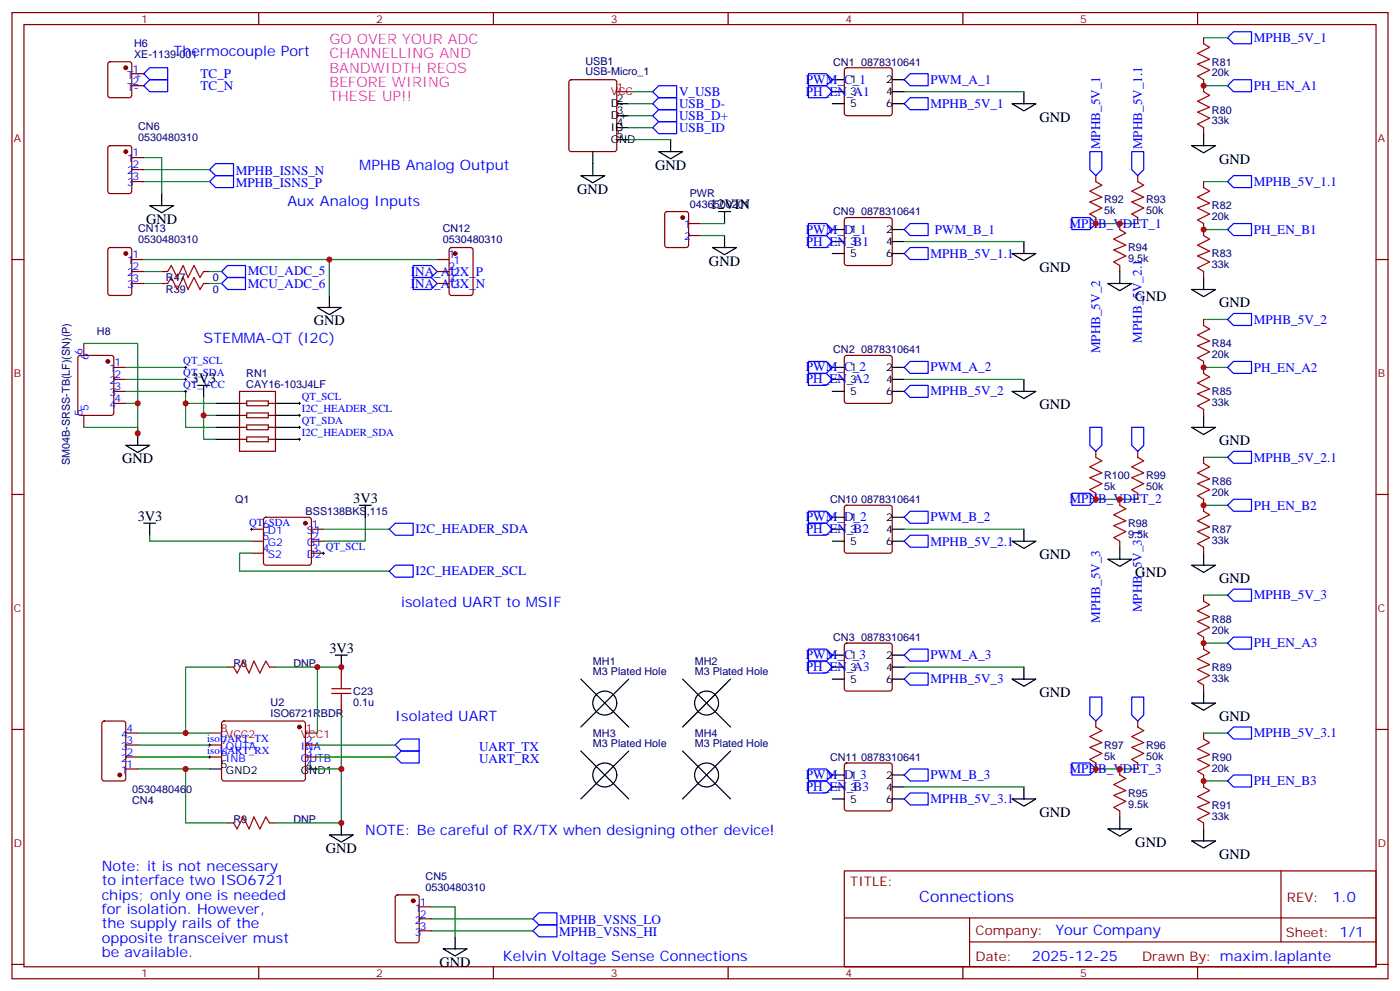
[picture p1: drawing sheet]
<svg xmlns="http://www.w3.org/2000/svg" width="412mm" height="292mm" viewBox="0 0 412 292" stroke-linecap="round" stroke-linejoin="round" font-family="sans-serif">
<g fill="none" stroke="#870000" stroke-width=".35">
<path d="M3.5 3.7h405.4v284.3h-405.4zM7.1 7.2h398.2v277.3h-398.2zM32 18.4l.5-.2h5.6l.7 .4v9.4l-.5 .7-5.8 .1-.7-.5-.1-9.4zM76.2 3.7v3.5M145.3 3.7v3.5M214.5 3.7v3.5M283.6 3.7v3.5M352.8 3.7v3.5M354.5 11.1v1.8M38.8 21.7h3.5M38.8 25.2h3.5M167.8 23.7l.5-.2h12.7l.6 .4 .1 20-.5 .7h-12.9l-.7-.4v-20z"/>
<path d="M248.9 20.1l.5-.2h12.7l.5 .2 .2 .5v12.7l-.2 .5-.5 .2h-12.7l-.5-.2-.2-.5v-12.7zM354.5 23.5v3.5M354.5 37.6v1.7M32 43.1l.5-.2h5.6l.7 .4v13l-.5 .6-5.8 .1-.7-.5-.1-12.9zM38.8 46.4h3.5M38.8 49.9h3.5M38.8 53.4h3.5M322.8 51.7v1.7M335.1 51.7v1.7M354.5 53.4v1.8M3.5 76.4h3.6M32 73.1l.5-.3h5.6l.7 .5v13l-.5 .6-5.8 .1-.7-.5-.1-12.9z"/>
<path d="M38.8 76.4h3.5M38.8 79.9h3.5M47.6 79.9h1.8M60 79.9h1.7M128.8 76.4h3.5M128.8 79.9h3.5M132.5 73.1l.5-.3h5.6l.7 .5v13l-.4 .6-5.9 .1-.7-.5v-12.9zM196 62.5l.5-.2h5.6l.7 .4v9.4l-.4 .7h-5.9l-.7-.4v-9.4zM202.8 65.8h3.6M202.8 69.3h3.6M248.9 64.2l.5-.2h12.7l.5 .2 .2 .5v12.7l-.2 .5-.5 .2h-12.7l-.5-.2-.2-.5v-12.7zM322.8 64v1.8"/>
<path d="M329.8 65.8v1.8M329.8 78.1v1.8M335.1 64v1.8M354.5 65.8v3.5M354.5 79.9v1.8M405.3 76.4h3.6M38.8 83.4h3.5M47.6 83.4h1.8M60 83.4h1.7M128.8 83.4h3.5M354.5 94v1.8M23.2 104.8l.4-.2h9.2l.7 .4v16.5l-.4 .7h-9.5l-.6-.4-.1-16.5z"/>
<path d="M24.7 101.1v3.5M33.5 108.1h3.5M33.5 111.7h3.5M33.5 115.2h3.5M33.5 118.7h3.5M70.6 115.2h10.5v17.6h-10.5zM70.6 118.7h2.1M72.7 118h6.3v1.4h-6.3zM79 118.7h2.1M248.9 104.8l.5-.2h12.7l.5 .2 .2 .5v12.7l-.2 .5-.5 .2h-12.7l-.5-.2-.2-.5v-12.7zM354.5 106.4v3.5M24.7 122.2v3.6"/>
<path d="M70.6 129.3h2.1M70.6 125.8h2.1M70.6 122.2h2.1M72.7 128.6h6.3v1.4h-6.3zM72.7 125.1h6.3v1.4h-6.3zM72.7 121.5h6.3v1.4h-6.3zM79 129.3h2.1M79 125.8h2.1M79 122.2h2.1M322.8 132.8v1.8M335.1 132.8v1.8M354.5 120.5v1.7"/>
<path d="M354.5 134.6v1.7M3.5 145.5h3.6M74.1 155.8h3.5M74.1 159.3h3.5M77.8 152.4l.5-.2h12.7l.5 .2 .2 .5v12.7l-.2 .5-.5 .2h-12.7l-.5-.2-.2-.5v-12.7zM91.7 155.8h3.5M91.7 159.3h3.5M248.9 148.9l.5-.2h12.7l.5 .2 .2 .5v12.7l-.2 .5-.5 .2h-12.7l-.5-.2-.2-.5v-12.7zM322.8 145.2v1.7M329.8 146.9v1.8M329.8 159.3v1.7M335.1 145.2v1.7"/>
<path d="M354.5 146.9v3.6M405.3 145.5h3.6M74.1 162.8h3.5M91.7 162.8h3.5M354.5 161v1.8M354.5 175.2v1.7M67 196.3h1.8M79.4 196.3h1.7M100.5 196.3v3.5M248.9 189.5l.5-.2h12.7l.5 .2 .2 .5v12.7l-.2 .5-.5 .2h-12.7l-.5-.3-.2-.4v-12.7zM354.5 187.5v3.5M3.5 214.7h3.6"/>
<path d="M30.2 212.4l.5-.2h5.6l.7 .4v16.5l-.4 .7h-5.9l-.7-.4v-16.5zM37 219.3h3.6M37 215.7h3.6M61.7 219.3h3.6M65.5 212.4l.5-.2h23.3l.5 .2 .2 .5-.1 16.5-.6 .4h-23.6l-.4-.7v-16.2zM90 219.3h3.5M100.5 206.9v3.5M322.8 212.2v1.8M335.1 212.2v1.8M354.5 201.6v1.8M354.5 215.7v1.8M405.3 214.7h3.6"/>
<path d="M37 222.8h3.6M37 226.3h3.6M61.7 222.8h3.6M90 222.8h3.5M248.9 224.7l.5-.2h12.7l.5 .2 .2 .5v12.7l-.2 .5-.5 .3h-12.7l-.5-.3-.2-.5v-12.7zM322.8 224.5v1.8M329.8 226.3v1.8M329.8 238.7v1.7M335.1 224.5v1.8M354.5 228.1v3.5M67 242.2h1.8M79.4 242.2h1.7"/>
<path d="M248.7 256.3h156.6v28.2h-156.6zM354.5 242.2v1.7M377.3 256.3v20.9M116.7 263.6l.4-.3h5.7l.6 .5 .1 13-.5 .6-5.9 .1-.6-.5-.1-12.9zM123.5 266.9h3.5M123.5 270.4h3.5M123.5 273.9h3.5M248.7 270.1h156.5M285.6 277.2h119.6M285.6 270.1v14.2M3.5 283.8h3.6M76.2 284.5v3.5"/>
<path d="M145.3 284.5v3.5M214.5 284.5v3.5M283.6 284.5v3.5M352.8 284.5v3.5M405.3 283.8h3.6"/>
</g>
<g fill="#870000" stroke="#870000" stroke-width=".35">
<circle cx="37" cy="19.9" r=".53"/>
<circle cx="201.1" cy="64" r=".53"/>
<circle cx="88.2" cy="214" r=".53"/>
<circle cx="35.3" cy="228.1" r=".53"/>
<circle cx="31.7" cy="106.4" r=".53"/>
<circle cx="90" cy="154" r=".53"/>
<circle cx="121.7" cy="265.1" r=".53"/>
<circle cx="37" cy="44.6" r=".53"/>
<circle cx="134.1" cy="74.6" r=".53"/>
<circle cx="37" cy="74.6" r=".53"/>
</g>
<g fill="none" stroke="#000" stroke-width=".35">
<path d="M181.7 34h3.5M181.7 30.5h3.5M181.7 37.6h3.5M245.2 30.5h3.5M245.2 23.5h3.5M245.2 27h3.5M262.8 30.5h3.5M262.8 23.5h3.5M262.8 27h3.5M298.1 30.5h7.1l-3.6 2.1zM301.6 27v3.5M354.5 39.3v3.6"/>
<path d="M47.6 57v3.5M171.1 51.7h7.1l-3.6 2.1zM174.6 44.6v7.1M181.7 41.1h3.5M194 44.6h7.1l-3.5 2.1zM197.6 41.1v3.5M351 42.9h7.1l-3.6 2.1zM44.1 60.5h7.1l-3.6 2.1zM209.9 72.8h7.1l-3.6 2.2zM211.7 62.3h3.5M213.4 62.3v3.5M213.4 69.3v3.5"/>
<path d="M245.2 67.6h3.5M245.2 71.1h3.5M245.2 74.6h3.5M262.8 67.6h3.5M262.8 71.1h3.5M262.8 74.6h3.5M298.1 74.6h7.1l-3.6 2.1zM301.6 71.1v3.5M329.8 79.9v3.5M93.5 90.5h7l-3.5 2.1zM97 87v3.5M326.3 83.4h7.1l-3.6 2.1z"/>
<path d="M351 85.2h7.1l-3.6 2.1zM354.5 81.7v3.5M58.2 113.4h3.5M60 113.4v3.5M63.5 118.7h7.1M81.1 118.7h7.1M245.2 108.1h3.5M245.2 111.7h3.5M245.2 115.2h3.5M262.8 108.1h3.5M262.8 111.7h3.5M262.8 115.2h3.5"/>
<path d="M298.1 115.2h7.1l-3.6 2.1zM301.6 111.7v3.5M37 131.1h7.1l-3.5 2.1zM40.6 127.5v3.6M63.5 122.2h7.1M63.5 125.8h7.1M63.5 129.3h7.1M81.1 122.2h7.1M81.1 125.8h7.1M81.1 129.3h7.1M351 125.8h7.1l-3.6 2.1zM354.5 122.2v3.6"/>
<path d="M42.3 154h3.6M44.1 154v3.5M105.8 148.7h3.6M107.6 148.7v3.5M245.2 152.2h3.5M245.2 155.8h3.5M245.2 159.3h3.5M262.8 152.2h3.5M262.8 155.8h3.5M262.8 159.3h3.5M298.1 159.3h7.1l-3.6 2.1zM301.6 155.8v3.5"/>
<path d="M326.3 164.6h7.1l-3.6 2.1zM329.8 161v3.6M351 166.3h7.1l-3.6 2.2zM354.5 162.8v3.5M98.8 192.8h3.5M100.5 192.8v3.5M171.1 199.8l14.1 14.2M185.2 199.8l-14.1 14.2M201.1 199.8l14.1 14.2M215.2 199.8l-14.1 14.2M245.2 192.8h3.5M245.2 196.3h3.5"/>
<path d="M245.2 199.8h3.5M262.8 192.8h3.5M262.8 196.3h3.5M262.8 199.8h3.5M298.1 199.8h7.1l-3.6 2.2zM301.6 196.3v3.5M351 206.9h7.1l-3.6 2.1zM354.5 203.4v3.5M61.7 226.3h3.6M90 226.3h3.5M171.1 221l14.1 14.1M185.2 221l-14.1 14.1"/>
<path d="M201.1 221l14.1 14.1M215.2 221l-14.1 14.1M245.2 228.1h3.5M245.2 231.6h3.5M245.2 235.1h3.5M262.8 228.1h3.5M262.8 231.6h3.5M262.8 235.1h3.5M298.1 235.1h7.1l-3.6 2.1zM301.6 231.6v3.5M97 245.7h7.1l-3.6 2.1zM100.5 242.2v3.5"/>
<path d="M326.3 243.9h7.1l-3.6 2.2zM329.8 240.4v3.5M351 247.5h7.1l-3.6 2.1zM354.5 243.9v3.6M130.5 279.2h7.1l-3.5 2.1zM134.1 275.7v3.5"/>
<circle cx="178.2" cy="206.9" r="3.5"/>
<circle cx="208.1" cy="206.9" r="3.5"/>
<circle cx="178.2" cy="228.1" r="3.5"/>
<circle cx="208.1" cy="228.1" r="3.5"/>
</g>
<g fill="none" stroke="#008700" stroke-width=".35">
<path d="M354.5 11.1h7.1M185.2 37.6h7.1M185.2 34h7.1M185.2 30.5h7.1M185.2 27h7.1M266.3 27h35.3M354.5 25.2h7.1M42.3 46.4h5.3v10.6M42.3 53.4h19.4M42.3 49.9h19.4M185.2 41.1h12.4M354.5 53.4h7.1"/>
<path d="M42.3 79.9h5.3M42.3 76.4h54.7M61.7 79.9h3.6M128.8 76.4h-31.8v10.6M206.4 65.8h7M206.4 69.3h7M266.3 71.1h35.3M322.8 65.8h12.3M354.5 67.6h7.1M42.3 83.4h5.3M61.7 83.4h3.6M354.5 94h7.1"/>
<path d="M24.7 101.1h15.9v17.6M37 118.7h3.6v8.8v-1.7h-15.9M37 115.2h17.7v3.5h8.8M37 111.7h17.7M37 108.1h17.7M54.7 118.7v7.1h8.8M60 116.9v5.3h3.5M266.3 111.7h35.3M354.5 108.1h7.1M60 122.2v7.1h3.5M354.5 134.6h7.1M44.1 157.5v1.8h30"/>
<path d="M95.2 155.8h19.5M107.6 152.2v7.1h-12.4M266.3 155.8h35.3M322.8 146.9h12.3M354.5 148.7h7.1M74.1 162.8h-3.5v5.3h44.1M354.5 175.2h7.1M67 196.3h-12.3v19.4M81.1 196.3h12.4M100.5 196.3h-7v19.4M266.3 196.3h35.3M354.5 189.3h7.1"/>
<path d="M40.6 215.7h21.1M40.6 219.3h21.1M93.5 219.3h22.9M100.5 210.4v15.9h-7M354.5 215.7h7.1M40.6 226.3h21.1M40.6 222.8h21.1M54.7 226.3v15.9h12.3M93.5 222.8h22.9M100.5 226.3v15.9h-19.4M266.3 231.6h35.3M322.8 226.3h12.3"/>
<path d="M354.5 229.8h7.1M127 266.9h7.1v8.8M127 273.9h30M127 270.4h30"/>
</g>
<g fill="none" stroke="#00f" stroke-width=".35">
<path d="M363.4 9.3h5.3v3.6h-5.3l-1.8-1.8zM42.3 21.7l1.8-1.8h5.3v3.6h-5.3zM42.3 25.2l1.8-1.7h5.3v3.5h-5.3zM192.3 37.6l1.7-1.8h5.3v3.5h-5.3zM194 25.2h5.3v3.6h-5.3l-1.7-1.8zM194 28.8h5.3v3.5h-5.3l-1.7-1.8zM194 32.3h5.3v3.5h-5.3l-1.7-1.8zM238.1 21.7h5.3l1.8 1.8-1.8 1.7h-5.3zM238.1 25.2h5.3l1.8 1.8-1.8 1.8h-5.3zM268.1 21.7h5.3v3.5h-5.3l-1.8-1.7zM268.1 28.8h5.3v3.5h-5.3l-1.8-1.8zM361.6 25.2l1.8-1.7h5.3v3.5h-5.3z"/>
<path d="M61.7 53.4l1.8-1.7h5.3v3.5h-5.3zM61.7 49.9l1.8-1.7h5.3v3.5h-5.3zM321 44.6h3.6v5.3l-1.8 1.8-1.8-1.8zM333.4 44.6h3.5v5.3l-1.8 1.8-1.7-1.8zM363.4 51.7h5.3v3.5h-5.3l-1.8-1.8zM67 78.1h5.3v3.6h-5.3l-1.7-1.8zM121.7 78.1h5.3l1.8 1.8-1.8 1.8h-5.3zM238.1 69.3h5.3l1.8 1.8-1.8 1.7h-5.3zM238.1 65.8h5.3l1.8 1.8-1.8 1.7h-5.3zM266.3 67.6l1.8-1.8h5.3v3.5h-5.3zM266.3 74.6l1.8-1.8h5.3v3.6h-5.3zM315.7 64h5.3l1.8 1.8-1.8 1.8h-5.3z"/>
<path d="M361.6 67.6l1.8-1.8h5.3v3.5h-5.3zM67 81.7h5.3v3.5h-5.3l-1.7-1.8zM121.7 81.7h5.3l1.8 1.7-1.8 1.8h-5.3zM363.4 92.3h5.3v3.5h-5.3l-1.8-1.8zM238.1 106.4h5.3l1.8 1.7-1.8 1.8h-5.3zM238.1 109.9h5.3l1.8 1.8-1.8 1.7h-5.3zM266.3 115.2l1.8-1.8h5.3v3.5h-5.3zM268.1 106.4h5.3v3.5h-5.3l-1.8-1.8zM363.4 106.4h5.3v3.5h-5.3l-1.8-1.8zM321 125.8h3.6v5.3l-1.8 1.7-1.8-1.7zM333.4 125.8h3.5v5.3l-1.8 1.7-1.7-1.7zM363.4 132.8h5.3v3.5h-5.3l-1.8-1.7z"/>
<path d="M116.4 154h5.3v3.5h-5.3l-1.7-1.7zM238.1 150.5h5.3l1.8 1.7-1.8 1.8h-5.3zM238.1 154h5.3l1.8 1.8-1.8 1.7h-5.3zM266.3 152.2l1.8-1.7h5.3v3.5h-5.3zM266.3 159.3l1.8-1.8h5.3v3.5h-5.3zM315.7 145.2h5.3l1.8 1.7-1.8 1.8h-5.3zM363.4 146.9h5.3v3.6h-5.3l-1.8-1.8zM116.4 166.3h5.3v3.6h-5.3l-1.7-1.8zM363.4 173.4h5.3v3.5h-5.3l-1.8-1.7zM238.1 191h5.3l1.8 1.8-1.8 1.8h-5.3zM238.1 194.6h5.3l1.8 1.7-1.8 1.8h-5.3zM268.1 191h5.3v3.6h-5.3l-1.8-1.8z"/>
<path d="M268.1 198.1h5.3v3.5h-5.3l-1.8-1.8zM363.4 187.5h5.3v3.5h-5.3l-1.8-1.7zM118.2 217.5h5.3v3.5h-5.3l-1.8-1.7zM321 205.1h3.6v5.3l-1.8 1.8-1.8-1.8zM333.4 205.1h3.5v5.3l-1.8 1.8-1.7-1.8zM363.4 214h5.3v3.5h-5.3l-1.8-1.8zM118.2 221h5.3v3.5h-5.3l-1.8-1.7zM238.1 226.3h5.3l1.8 1.8-1.8 1.7h-5.3zM238.1 229.8h5.3l1.8 1.8-1.8 1.8h-5.3zM268.1 226.3h5.3v3.5h-5.3l-1.8-1.7zM268.1 233.4h5.3v3.5h-5.3l-1.8-1.8zM315.7 224.5h5.3l1.8 1.8-1.8 1.8h-5.3z"/>
<path d="M361.6 229.8l1.8-1.7h5.3v3.5h-5.3zM157 270.4l1.7-1.8h5.3v3.6h-5.3zM157 273.9l1.7-1.7h5.3v3.5h-5.3z"/>
</g>
<path d="M181.7 27h3.5M61.7 215.7h3.6M90 215.7h3.5" fill="none" stroke="#f00" stroke-width=".35"/>
<g fill="none" stroke="#a10000" stroke-width=".35">
<path d="M354.5 12.9l1.8 1-3.5 1.8 3.5 1.8-3.5 1.4 3.5 1.7-3.5 1.8 1.7 1.1M354.5 27l1.8 1-3.5 1.8 3.5 1.8-3.5 1.4 3.5 1.7-3.5 1.8 1.7 1.1M322.8 53.4l1.8 1.1-3.6 1.8 3.6 1.7-3.6 1.4 3.6 1.8-3.6 1.8 1.8 1M335.1 53.4l1.8 1.1-3.5 1.8 3.5 1.7-3.5 1.4 3.5 1.8-3.5 1.8 1.7 1M354.5 55.2l1.8 1.1-3.5 1.7 3.5 1.8-3.5 1.4 3.5 1.8-3.5 1.7 1.7 1.1M49.4 79.9l1-1.8 1.8 3.6 1.8-3.6 1.4 3.6 1.7-3.6 1.8 3.6 1.1-1.8M329.8 67.6l1.8 1-3.5 1.8 3.5 1.7-3.5 1.5 3.5 1.7-3.5 1.8 1.7 1M354.5 69.3l1.8 1.1-3.5 1.7 3.5 1.8-3.5 1.4 3.5 1.8-3.5 1.7 1.7 1.1M49.4 83.4l1-1.7 1.8 3.5 1.8-3.5 1.4 3.5 1.7-3.5 1.8 3.5 1.1-1.8M354.5 95.8l1.8 1-3.5 1.8 3.5 1.8-3.5 1.4 3.5 1.7-3.5 1.8 1.7 1.1M354.5 109.9l1.8 1-3.5 1.8 3.5 1.8-3.5 1.4 3.5 1.8-3.5 1.7 1.7 1.1M322.8 134.6l1.8 1-3.6 1.8 3.6 1.8-3.6 1.4 3.6 1.7-3.6 1.8 1.8 1.1"/>
<path d="M335.1 134.6l1.8 1-3.5 1.8 3.5 1.8-3.5 1.4 3.5 1.7-3.5 1.8 1.7 1.1M354.5 136.3l1.8 1.1-3.5 1.8 3.5 1.7-3.5 1.4 3.5 1.8-3.5 1.8 1.7 1M329.8 148.7l1.8 1.1-3.5 1.7 3.5 1.8-3.5 1.4 3.5 1.8-3.5 1.7 1.7 1.1M354.5 150.5l1.8 1-3.5 1.8 3.5 1.7-3.5 1.5 3.5 1.7-3.5 1.8 1.7 1M354.5 176.9l1.8 1.1-3.5 1.7 3.5 1.8-3.5 1.4 3.5 1.8-3.5 1.7 1.7 1.1M68.8 196.3l1 1.8 1.8-3.5 1.8 3.5 1.4-3.5 1.8 3.5 1.7-3.5 1.1 1.7M100.5 199.8v2.9M354.5 191l1.8 1.1-3.5 1.8 3.5 1.7-3.5 1.4 3.5 1.8-3.5 1.8 1.7 1M97.7 204.1h5.7M97.7 202.7h5.7M100.5 204.1v2.8M322.8 214l1.8 1-3.6 1.8 3.6 1.7-3.6 1.5 3.6 1.7-3.6 1.8 1.8 1"/>
<path d="M335.1 214l1.8 1-3.5 1.8 3.5 1.7-3.5 1.5 3.5 1.7-3.5 1.8 1.7 1M354.5 217.5l1.8 1-3.5 1.8 3.5 1.8-3.5 1.4 3.5 1.7-3.5 1.8 1.7 1.1M329.8 228.1l1.8 1-3.5 1.8 3.5 1.8-3.5 1.4 3.5 1.7-3.5 1.8 1.7 1.1M354.5 231.6l1.8 1.1-3.5 1.7 3.5 1.8-3.5 1.4 3.5 1.8-3.5 1.7 1.7 1.1M68.8 242.2l1 1.7 1.8-3.5 1.8 3.5 1.4-3.5 1.8 3.5 1.7-3.5 1.1 1.8"/>
</g>
<g fill="none" stroke="#000" stroke-width=".29">
<path d="M54.3 115.2h.7M54.3 108.1h.7M54.3 111.7h.7M54.7 107.8v.7M54.7 111.3v.7M54.7 114.8v.7M87.8 118.7h.7M88.2 118.4v.7M87.8 122.2h.7M87.8 125.8h.7M87.8 129.3h.7M88.2 121.9v.7"/>
<path d="M88.2 125.4v.7M88.2 128.9v.7M73.7 155.8h.7M74.1 155.4v.7M94.9 162.8h.7M95.2 162.5v.7M61.4 219.3h.7M61.7 218.9v.7M61.4 222.8h.7M61.7 222.4v.7"/>
</g>
<g fill="#c00">
<circle cx="100.5" cy="196.3" r=".88"/>
<circle cx="54.7" cy="215.7" r=".88"/>
<circle cx="93.5" cy="196.3" r=".88"/>
<circle cx="54.7" cy="226.3" r=".88"/>
<circle cx="100.5" cy="226.3" r=".88"/>
<circle cx="100.5" cy="242.2" r=".88"/>
<circle cx="40.6" cy="118.7" r=".88"/>
<circle cx="40.6" cy="127.5" r=".88"/>
<circle cx="60" cy="122.2" r=".88"/>
<circle cx="54.7" cy="118.7" r=".88"/>
<circle cx="354.5" cy="25.2" r=".88"/>
<circle cx="354.5" cy="67.6" r=".88"/>
<circle cx="354.5" cy="108.1" r=".88"/>
<circle cx="354.5" cy="148.7" r=".88"/>
<circle cx="354.5" cy="189.3" r=".88"/>
<circle cx="354.5" cy="229.8" r=".88"/>
<circle cx="329.8" cy="65.8" r=".88"/>
<circle cx="329.8" cy="226.3" r=".88"/>
<circle cx="329.8" cy="146.9" r=".88"/>
<circle cx="322.8" cy="65.8" r=".88"/>
<circle cx="322.8" cy="146.9" r=".88"/>
<circle cx="322.8" cy="226.3" r=".88"/>
<circle cx="97" cy="76.4" r=".88"/>
</g>
<text font-size="4.6" fill="#00f" x="270.8" y="265.3">Connections</text>
<g font-size="4.2" fill="#00f">
<text x="51.2" y="16.4">Thermocouple Port</text>
<text x="105.8" y="49.9">MPHB Analog Output</text>
<text x="84.7" y="60.5">Aux Analog Inputs</text>
<text x="60" y="101.1">STEMMA-QT (I2C)</text>
<text x="118.2" y="178.7">isolated UART to MSIF</text>
<text x="116.4" y="212.2">Isolated UART</text>
<text x="107.6" y="245.7">NOTE: Be careful of RX/TX w</text>
<text x="169.3" y="245.7">hen designing other device!</text>
<text x="30" y="256.3">Note: it is not necessary</text>
<text x="30" y="260.5">to interface tw</text>
<text x="60.9" y="260.5">o ISO6721</text>
<text x="30" y="264.8">chips; only one is needed</text>
<text x="30" y="269">for isolation. How</text>
<text x="67.3" y="269">ever,</text>
<text x="392.5" y="265.6">1.0</text>
<text x="30" y="273.2">the supply rails of the</text>
<text x="310.9" y="275.1">Your Company</text>
<text x="30" y="277.5">opposite transceiver must</text>
<text x="30" y="281.7">be available.</text>
<text x="148.2" y="282.8">Kelvin Voltage Sense Connections</text>
<text x="304" y="282.9">2025-12-25</text>
</g>
<g font-size="4.2" fill="#f3f">
<text x="97" y="12.9">GO OVER YOUR ADC</text>
<text x="97" y="17.1">CHANNELLING AND</text>
<text x="97" y="21.3">BANDWIDTH REQS</text>
<text x="97" y="25.6">BEFORE WIRING</text>
<text x="97" y="29.8">THESE UP!!</text>
</g>
<g font-size="4.2">
<text x="306.2" y="35.8">GND</text>
<text x="193" y="49.9">GND</text>
<text x="359.1" y="48.2">GND</text>
<text x="170" y="57">GND</text>
<text x="43" y="65.8">GND</text>
<text x="209.2" y="61.6">12VIN</text>
<text x="208.8" y="78.1">GND</text>
<text x="306.2" y="79.9">GND</text>
<text x="334.4" y="88.7">GND</text>
<text x="92.4" y="95.8">GND</text>
<text x="359.1" y="90.5">GND</text>
<text x="56.4" y="112.7">3V3</text>
<text x="306.2" y="120.5">GND</text>
<text x="359.1" y="131.1">GND</text>
<text x="36" y="136.3">GND</text>
<text x="104.1" y="148">3V3</text>
<text x="40.6" y="153.3">3V3</text>
<text x="306.2" y="164.6">GND</text>
<text x="334.4" y="169.9">GND</text>
<text x="359.1" y="171.6">GND</text>
<text x="97" y="192.1">3V3</text>
<text x="306.2" y="205.1">GND</text>
<text x="359.1" y="212.2">GND</text>
<text x="306.2" y="240.4">GND</text>
<text x="96" y="251">GND</text>
<text x="334.4" y="249.2">GND</text>
<text x="359.1" y="252.8">GND</text>
<text x="129.5" y="284.5">GND</text>
</g>
<g font-size="3.9" fill="#00f">
<text x="369.4" y="12.4">MPHB_5V_1</text>
<text x="59.1" y="23">TC_P</text>
<text x="59.1" y="26.5">TC_N</text>
<text x="200" y="28.2">V_USB</text>
<text x="237.4" y="24.7">PWM_C_1</text>
<text x="237.4" y="28.2">PH_EN_A1</text>
<text x="274.1" y="24.7">PWM_A_1</text>
<text x="369.4" y="26.5">PH_EN_A1</text>
<text x="200" y="31.8">USB_D-</text>
<text x="200" y="35.3">USB_D+</text>
<text x="274.1" y="31.8">MPHB_5V_1</text>
<text x="200" y="38.8">USB_ID</text>
<text x="324" y="43.9" transform="rotate(-90 324 43.9)">MPHB_5V_1</text>
<text x="336.4" y="43.9" transform="rotate(-90 336.4 43.9)">MPHB_5V_1.1</text>
<text x="69.5" y="51.5">MPHB_ISNS_N</text>
<text x="69.5" y="55">MPHB_ISNS_P</text>
<text x="369.4" y="54.7">MPHB_5V_1.1</text>
<text x="237.4" y="68.8">PWM_D_1</text>
<text x="275.4" y="68.8">PWM_B_1</text>
<text x="315" y="67.1">MPHB_VDET_1</text>
<text x="369.4" y="68.8">PH_EN_B1</text>
<text x="237.4" y="72.3">PH_EN_B1</text>
<text x="274.1" y="75.9">MPHB_5V_1.1</text>
<text x="73" y="81.1">MCU_ADC_5</text>
<text x="121" y="81.2">INA_AUX_P</text>
<text x="73" y="84.7">MCU_ADC_6</text>
<text x="121" y="84.7">INA_AUX_N</text>
<text x="369.4" y="95.3">MPHB_5V_2</text>
<text x="336.4" y="100.8" transform="rotate(-90 336.4 100.8)">MPHB_5V_2.1</text>
<text x="324" y="104" transform="rotate(-90 324 104)">MPHB_5V_2</text>
<text x="237.4" y="109.3">PWM_C_2</text>
<text x="237.4" y="112.8">PH_EN_A2</text>
<text x="274.1" y="109.3">PWM_A_2</text>
<text x="369.4" y="109.4">PH_EN_A2</text>
<text x="274.1" y="116.3">MPHB_5V_2</text>
<text x="369.4" y="135.8">MPHB_5V_2.1</text>
<text x="315" y="148.1">MPHB_VDET_2</text>
<text x="369.4" y="150">PH_EN_B2</text>
<text x="237.4" y="153.4">PWM_D_2</text>
<text x="274.1" y="153.4">PWM_B_2</text>
<text x="122.4" y="157">I2C_HEADER_SDA</text>
<text x="237.4" y="156.9">PH_EN_B2</text>
<text x="274.1" y="160.5">MPHB_5V_2.1</text>
<text x="122.4" y="169.3">I2C_HEADER_SCL</text>
<text x="369.4" y="176.4">MPHB_5V_3</text>
<text x="324" y="183.4" transform="rotate(-90 324 183.4)">MPHB_5V_3</text>
<text x="336.4" y="180.2" transform="rotate(-90 336.4 180.2)">MPHB_5V_3.1</text>
<text x="369.4" y="190.5">PH_EN_A3</text>
<text x="237.4" y="194">PWM_C_3</text>
<text x="237.4" y="197.5">PH_EN_A3</text>
<text x="274.1" y="194">PWM_A_3</text>
<text x="274.1" y="201">MPHB_5V_3</text>
<text x="141.1" y="221">UART_TX</text>
<text x="369.4" y="217">MPHB_5V_3.1</text>
<text x="141.1" y="224.5">UART_RX</text>
<text x="315" y="227.5">MPHB_VDET_3</text>
<text x="237.4" y="229.2">PWM_D_3</text>
<text x="237.4" y="232.8">PH_EN_B3</text>
<text x="274.1" y="229.2">PWM_B_3</text>
<text x="369.4" y="231.1">PH_EN_B3</text>
<text x="274.1" y="236.4">MPHB_5V_3.1</text>
<text x="164.7" y="272">MPHB_VSNS_LO</text>
<text x="164.7" y="275.5">MPHB_VSNS_HI</text>
</g>
<g font-size="3.9" fill="#800">
<text x="250.5" y="260.9">TITLE:</text>
<text x="379.1" y="265.6">REV:</text>
<text x="287.4" y="275.1">Company:</text>
<text x="378.7" y="275.7">Sheet: 1/1</text>
<text x="287.4" y="282.8">Date:</text>
<text x="336.4" y="282.8">Draw</text>
<text x="346.6" y="282.8">n By: maxim.laplante</text>
</g>
<g font-size="3.2" fill="#800">
<text x="41.6" y="6.7">1</text>
<text x="110.8" y="6.7">2</text>
<text x="179.9" y="6.7">3</text>
<text x="249.1" y="6.7">4</text>
<text x="318.2" y="6.7">5</text>
<text x="4.1" y="41.8">A</text>
<text x="405.9" y="41.8">A</text>
<text x="4.1" y="110.9">B</text>
<text x="405.9" y="110.9">B</text>
<text x="4.1" y="180.1">C</text>
<text x="405.9" y="180.1">C</text>
<text x="4.1" y="249.2">D</text>
<text x="405.9" y="249.2">D</text>
<text x="41.6" y="287.5">1</text>
<text x="110.8" y="287.5">2</text>
<text x="179.9" y="287.5">3</text>
<text x="249.1" y="287.5">4</text>
<text x="318.2" y="287.5">5</text>
</g>
<g font-size="3.2" fill="#000080">
<text x="39.5" y="16.9">XE-1139-001</text>
<text x="39.5" y="13.8">H6</text>
<text x="172.4" y="22.2">USB-Micro_1</text>
<text x="172.4" y="19">USB1</text>
<text x="245.4" y="19.3">CN1</text>
<text x="253.7" y="19.3">0878310641</text>
<text x="357" y="22.5">20k</text>
<text x="357" y="19.3">R81</text>
<text x="357" y="33.4">R80</text>
<text x="40.7" y="41.6">0530480310</text>
<text x="40.7" y="38.4">CN6</text>
<text x="357" y="36.6">33k</text>
<text x="203.2" y="58">PWR</text>
<text x="325.3" y="59.9">R92</text>
<text x="337.6" y="59.9">R93</text>
<text x="203.2" y="61.2">0436500201</text>
<text x="245.4" y="63.4">CN9</text>
<text x="253.7" y="63.4">0878310641</text>
<text x="325.3" y="63">5k</text>
<text x="337.6" y="63.1">50k</text>
<text x="357" y="64.8">20k</text>
<text x="357" y="61.6">R82</text>
<text x="40.7" y="71.6">0530480310</text>
<text x="40.7" y="68.4">CN13</text>
<text x="130.4" y="71.6">0530480310</text>
<text x="130.4" y="68.4">CN12</text>
<text x="332.3" y="77.2">9.5k</text>
<text x="332.3" y="74">R94</text>
<text x="357" y="75.8">R83</text>
<text x="48.9" y="82.8">R47</text>
<text x="62.7" y="82.8">0</text>
<text x="357" y="78.9">33k</text>
<text x="48.9" y="86.3">R39</text>
<text x="62.7" y="86.3">0</text>
<text x="28.6" y="98.7">H8</text>
<text x="245.4" y="104">CN2</text>
<text x="253.7" y="104">0878310641</text>
<text x="357" y="105.4">20k</text>
<text x="357" y="102.2">R84</text>
<text x="72.6" y="110.9">RN1</text>
<text x="72.6" y="114.1">CAY16-103J4LF</text>
<text x="357" y="119.5">33k</text>
<text x="357" y="116.3">R85</text>
<text x="20.5" y="136.9" transform="rotate(-90 20.5 136.9)">SM04B-SRSS-TB(LF)(SN)(P)</text>
<text x="325.3" y="141">R100</text>
<text x="337.6" y="141">R99</text>
<text x="357" y="142.8">R86</text>
<text x="69.2" y="148.1">Q1</text>
<text x="244.5" y="148.1">CN10</text>
<text x="253.7" y="148.1">0878310641</text>
<text x="325.3" y="144.2">5k</text>
<text x="337.6" y="144.2">50k</text>
<text x="357" y="146">20k</text>
<text x="90" y="151.6">BSS138BKS,115</text>
<text x="332.3" y="155.1">R98</text>
<text x="332.3" y="158.3">9.5k</text>
<text x="357" y="160.1">33k</text>
<text x="357" y="156.9">R87</text>
<text x="357" y="183.4">R88</text>
<text x="245.4" y="188.6">CN3</text>
<text x="253.7" y="188.6">0878310641</text>
<text x="357" y="186.5">20k</text>
<text x="68.8" y="196.3">R8</text>
<text x="86.4" y="196.3">DNP</text>
<text x="174.7" y="195.6">MH1</text>
<text x="204.7" y="195.6">MH2</text>
<text x="357" y="197.5">R89</text>
<text x="174.7" y="198.8">M3 Plated Hole</text>
<text x="204.7" y="198.8">M3 Plated Hole</text>
<text x="357" y="200.7">33k</text>
<text x="79.7" y="207.7">U2</text>
<text x="104.1" y="207.7">0.1u</text>
<text x="104.1" y="204.5">C23</text>
<text x="79.7" y="210.9">ISO6721RBDR</text>
<text x="174.7" y="220">M3 Plated Hole</text>
<text x="174.7" y="216.8">MH3</text>
<text x="204.7" y="220">M3 Plated Hole</text>
<text x="204.7" y="216.8">MH4</text>
<text x="325.3" y="220.4">R97</text>
<text x="337.6" y="220.4">R96</text>
<text x="244.5" y="223.9">CN11</text>
<text x="253.7" y="223.9">0878310641</text>
<text x="325.3" y="223.5">5k</text>
<text x="337.6" y="223.6">50k</text>
<text x="357" y="227.1">20k</text>
<text x="357" y="223.9">R90</text>
<text x="38.9" y="233.5">0530480460</text>
<text x="38.9" y="236.7">CN4</text>
<text x="332.3" y="237.7">9.5k</text>
<text x="332.3" y="234.5">R95</text>
<text x="357" y="238">R91</text>
<text x="68.8" y="242.2">R9</text>
<text x="86.4" y="242.2">DNP</text>
<text x="357" y="241.2">33k</text>
<text x="125.4" y="262.1">0530480310</text>
<text x="125.4" y="258.9">CN5</text>
</g>
<g font-size="3.2" fill="#00f">
<text x="37.5" y="23.1">T+</text>
<text x="39" y="21.3">1</text>
<text x="37.5" y="26.6">T-</text>
<text x="39" y="24.9">2</text>
<text x="37.5" y="47.8">1</text>
<text x="39" y="46">1</text>
<text x="37.5" y="51.3">2</text>
<text x="39" y="49.6">2</text>
<text x="39" y="53.1">3</text>
<text x="37.5" y="54.9">3</text>
<text x="201.5" y="67.2">1</text>
<text x="201.5" y="70.7">2</text>
<text x="37.5" y="77.8">1</text>
<text x="39" y="76">1</text>
<text x="132.1" y="76">1</text>
<text x="133.6" y="77.8">1</text>
<text x="37.5" y="81.3">2</text>
<text x="39" y="79.6">2</text>
<text x="39" y="83.1">3</text>
<text x="132.1" y="79.6">2</text>
<text x="132.1" y="83.1">3</text>
<text x="133.6" y="81.3">2</text>
<text x="37.5" y="84.8">3</text>
<text x="133.6" y="84.8">3</text>
<text x="24.3" y="104.4" transform="rotate(-90 24.3 104.4)">6</text>
<text x="26.1" y="105.9" transform="rotate(-90 26.1 105.9)">6</text>
<text x="33.7" y="107.8">1</text>
<text x="54" y="107.2">QT_SCL</text>
<text x="32.2" y="109.5">1</text>
<text x="32.2" y="113.1">2</text>
<text x="33.7" y="111.3">2</text>
<text x="54" y="110.8">QT_SDA</text>
<text x="32.2" y="116.6">3</text>
<text x="33.7" y="114.8">3</text>
<text x="33.7" y="118.4">4</text>
<text x="54" y="114.3">QT_VCC</text>
<text x="88.9" y="117.8">QT_SCL</text>
<text x="24.3" y="122.4" transform="rotate(-90 24.3 122.4)">5</text>
<text x="26.1" y="120.9" transform="rotate(-90 26.1 120.9)">5</text>
<text x="32.2" y="120.1">4</text>
<text x="88.9" y="121.4">I2C_HEADER_SCL</text>
<text x="88.9" y="124.9">QT_SDA</text>
<text x="88.9" y="128.4">I2C_HEADER_SDA</text>
<text x="73.4" y="154.9">QT_SDA</text>
<text x="77.4" y="155.4">6</text>
<text x="91.9" y="155.4">1</text>
<text x="77.4" y="158.9">5</text>
<text x="78.9" y="157.2">D1</text>
<text x="78.9" y="160.7">G2</text>
<text x="90.4" y="160.7">G1</text>
<text x="90.4" y="157.2">S1</text>
<text x="91.9" y="158.9">2</text>
<text x="77.4" y="162.5">4</text>
<text x="78.9" y="164.2">S2</text>
<text x="90.4" y="164.2">D2</text>
<text x="91.9" y="162.5">3 QT_SCL</text>
<text x="37.2" y="215.4">4</text>
<text x="35.7" y="220.7">3</text>
<text x="35.7" y="217.1">4</text>
<text x="37.2" y="218.9">3</text>
<text x="61" y="218.4">isoUART_TX</text>
<text x="61" y="221.9">isoUART_RX</text>
<text x="65.1" y="218.9">7</text>
<text x="66.6" y="220.7">OUTA</text>
<text x="88.7" y="220.7">INA</text>
<text x="90.1" y="218.9">2</text>
<text x="35.7" y="227.7">1</text>
<text x="35.7" y="224.2">2</text>
<text x="37.2" y="226">1</text>
<text x="37.2" y="222.4">2</text>
<text x="65.1" y="222.4">6</text>
<text x="66.6" y="224.2">INB</text>
<text x="88.7" y="224.2">OUTB</text>
<text x="90.1" y="222.4">3</text>
<text x="122.2" y="268.3">1</text>
<text x="123.6" y="266.5">1</text>
<text x="122.2" y="271.8">2</text>
<text x="122.2" y="275.3">3</text>
<text x="123.6" y="270.1">2</text>
<text x="123.6" y="273.6">3</text>
</g>
<g font-size="3.2" fill="#f00">
<text x="179.9" y="28">VCC</text>
<text x="181.7" y="26.6">1</text>
<text x="65.1" y="215.4">8</text>
<text x="90.1" y="215.4">1</text>
<text x="66.6" y="217.1">VCC2</text>
<text x="88.7" y="217.1">VCC1</text>
</g>
<g font-size="3.2">
<text x="250.5" y="24.5">1</text>
<text x="250.5" y="28">3</text>
<text x="261.1" y="24.5">2</text>
<text x="261.1" y="28">4</text>
<text x="179.9" y="35.1">D+</text>
<text x="179.9" y="31.6">D-</text>
<text x="181.7" y="33.7">3</text>
<text x="181.7" y="30.2">2</text>
<text x="250.5" y="31.6">5</text>
<text x="261.1" y="31.6">6</text>
<text x="179.9" y="38.6">ID</text>
<text x="181.7" y="40.7">5</text>
<text x="181.7" y="37.2">4</text>
<text x="179.9" y="42.2">GND</text>
<text x="250.5" y="68.6">1</text>
<text x="261.1" y="68.6">2</text>
<text x="250.5" y="72.1">3</text>
<text x="250.5" y="75.7">5</text>
<text x="261.1" y="72.1">4</text>
<text x="261.1" y="75.7">6</text>
<text x="250.5" y="109.2">1</text>
<text x="250.5" y="112.7">3</text>
<text x="261.1" y="109.2">2</text>
<text x="261.1" y="112.7">4</text>
<text x="250.5" y="116.2">5</text>
<text x="261.1" y="116.2">6</text>
<text x="250.5" y="153.3">1</text>
<text x="261.1" y="153.3">2</text>
<text x="250.5" y="156.8">3</text>
<text x="250.5" y="160.3">5</text>
<text x="261.1" y="156.8">4</text>
<text x="261.1" y="160.3">6</text>
<text x="250.5" y="193.9">1</text>
<text x="250.5" y="197.4">3</text>
<text x="261.1" y="193.9">2</text>
<text x="261.1" y="197.4">4</text>
<text x="250.5" y="200.9">5</text>
<text x="261.1" y="200.9">6</text>
<text x="65.1" y="226">5</text>
<text x="66.6" y="227.7">GND2</text>
<text x="88.7" y="227.7">GND1</text>
<text x="90.1" y="226">4</text>
<text x="250.5" y="229.1">1</text>
<text x="250.5" y="232.7">3</text>
<text x="261.1" y="229.1">2</text>
<text x="261.1" y="232.7">4</text>
<text x="250.5" y="236.2">5</text>
<text x="261.1" y="236.2">6</text>
</g>
</svg>
